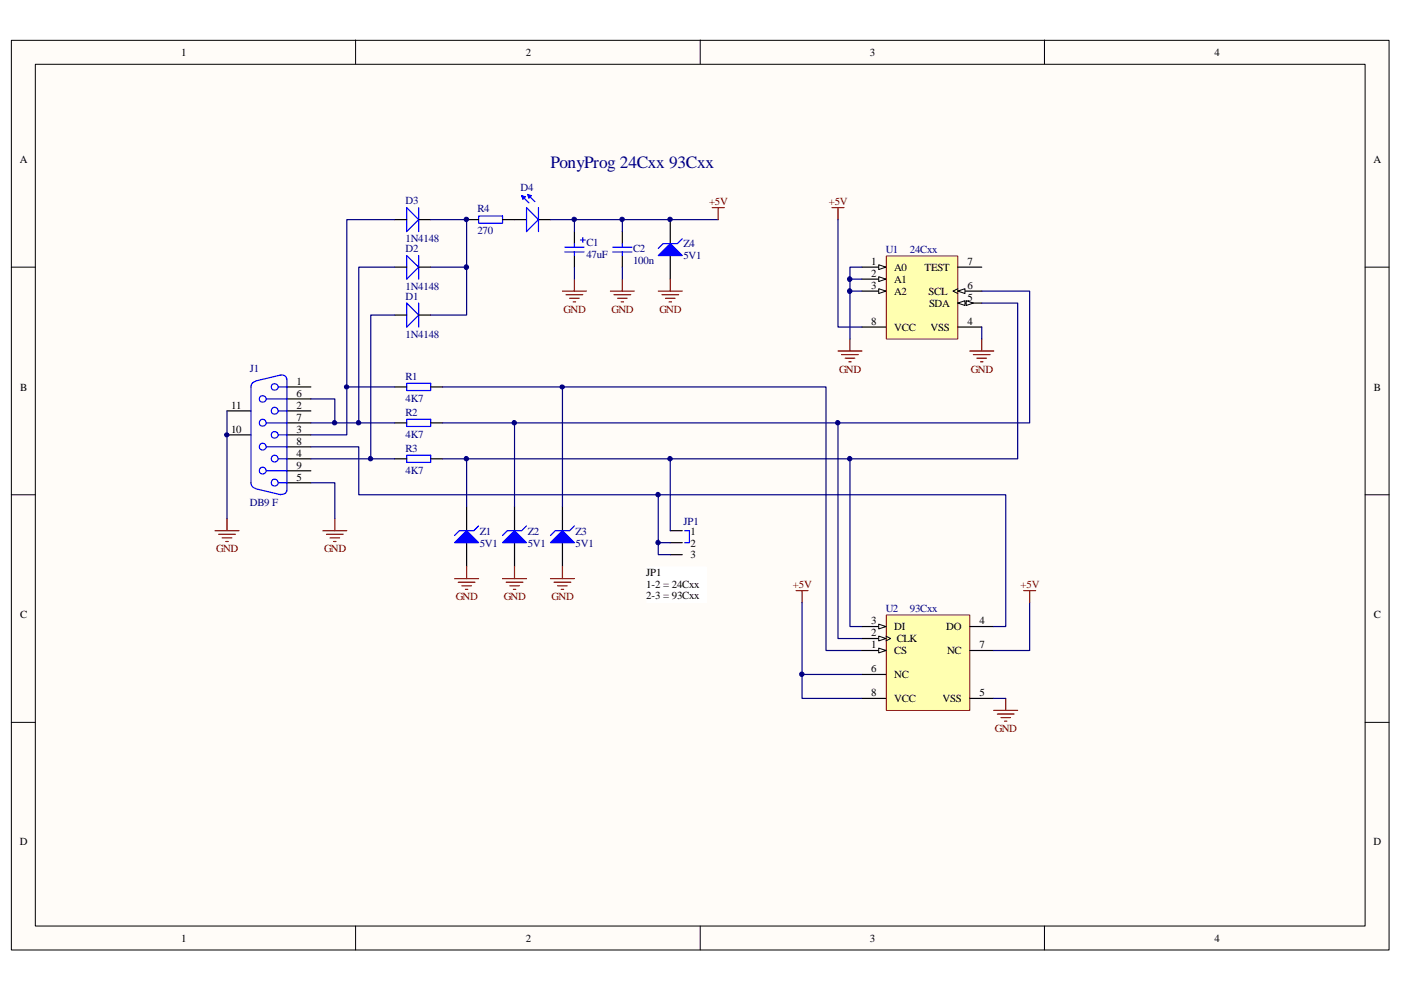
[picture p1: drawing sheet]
<svg xmlns="http://www.w3.org/2000/svg" width="297mm" height="210mm" viewBox="0 0 297 210" stroke-linecap="round" stroke-linejoin="round" font-family="sans-serif">
<path d="M2.5 8.6h292v192.8h-292z" fill="#fffcf8"/>
<path d="M2.4 8.6h292.1v192.8h-292.1z" fill="none" stroke="#000" stroke-width=".21"/>
<path d="M7.6 13.7h281.8v182.6h-281.8z" fill="#fffcf8"/>
<g fill="none" stroke="#000" stroke-width=".21">
<path d="M7.5 13.6h281.9v182.7h-281.9zM75.4 8.5v5M148.5 8.5v5M221.4 8.5v5M2.4 56.6h5.1M289.4 56.6h5.1M2.4 104.9h5.1M289.4 104.9h5.1M2.4 153.2h5.1M289.4 153.2h5.1M75.4 196.3v5.1M148.5 196.3v5.1"/>
<path d="M221.4 196.3v5.1"/>
</g>
<g fill="none" stroke="#00f" stroke-width=".25">
<path d="M59.4 79.6l.2-.1a.88 .88 0 0 1 1.1 .8M59.6 79.5l-5.4 1.3M54.1 80.9a1.18 1.18 0 0 0-.9 1.1v20.4a1.18 1.18 0 0 0 .9 1.1M56.5 84.6h4.3M56.5 89.7h4.3M56.5 94.7h4.3M56.5 99.8h4.3M59.1 87.1h1.7M59.1 82h1.7M59.1 92.2h1.7M59.1 97.3h1.7M60.8 80.3v23.8"/>
<path d="M54.2 103.6l5.4 1.3M59.1 102.4h1.7M60.7 104.1a.99 .99 0 0 1-1.3 .7"/>
<circle cx="55.7" cy="89.6" r=".74"/>
<circle cx="55.7" cy="99.8" r=".73"/>
<circle cx="55.7" cy="94.7" r=".73"/>
<circle cx="55.7" cy="84.6" r=".72"/>
<circle cx="58.2" cy="87.1" r=".74"/>
<circle cx="58.2" cy="97.2" r=".73"/>
<circle cx="58.2" cy="82.1" r=".72"/>
<circle cx="58.2" cy="92.2" r=".72"/>
<circle cx="58.2" cy="102.3" r=".74"/>
</g>
<g fill="none" stroke="#000" stroke-width=".25">
<path d="M48.1 87.1h5.1M48.1 92.2h5.1M60.8 82h5.1M60.8 87.1h5.1M60.8 92.2h5.1M60.8 97.3h5.1M60.8 84.6h5.1M60.8 89.7h5.1M60.8 94.7h5.1M60.8 99.8h5.1M60.8 102.4h5.1M98.9 107.4v5.1"/>
<path d="M98.9 115.1v5"/>
</g>
<path d="M48.1 87.1v22.9M65.9 84.6h5.1v5.1h-5.1M65.9 102.4h5.1v7.6" fill="none" stroke="#000080" stroke-width=".25"/>
<path d="M45.6 112.5h5.1M46.4 113.3h3.5M47.1 114h2M47.9 114.8h.5M48.1 110v2.5M68.4 112.5h5.1M69.2 113.3h3.6M70 114h2M70.7 114.8h.5M71 110v2.5" fill="none" stroke="#800000" stroke-width=".25"/>
<path d="M96.4 115.1l2.5-2.6 2.6 2.6z" fill="#00f"/>
<path d="M96.4 115.1l2.5-2.6 2.6 2.6zM101.5 111.5l-1 1h-3.1l-1 1" fill="none" stroke="#00f" stroke-width=".25"/>
<path d="M109.1 107.4v5.1M109.1 115.1v5" fill="none" stroke="#000" stroke-width=".25"/>
<path d="M106.5 115.1l2.6-2.6 2.5 2.6z" fill="#00f"/>
<path d="M106.5 115.1l2.6-2.6 2.5 2.6zM111.6 111.5l-1 1h-3l-1.1 1" fill="none" stroke="#00f" stroke-width=".25"/>
<path d="M119.2 107.4v5.1M119.2 115.1v5" fill="none" stroke="#000" stroke-width=".25"/>
<path d="M116.7 115.1l2.5-2.6 2.6 2.6z" fill="#00f"/>
<path d="M116.7 115.1l2.5-2.6 2.6 2.6zM121.8 111.5l-1 1h-3.1l-1 1" fill="none" stroke="#00f" stroke-width=".25"/>
<path d="M142.1 46.6v5M142.1 54.2v5" fill="none" stroke="#000" stroke-width=".25"/>
<path d="M139.6 54.2l2.5-2.6 2.5 2.6z" fill="#00f"/>
<g fill="none" stroke="#00f" stroke-width=".25">
<path d="M86.2 44l2.6 2.6-2.6 2.5zM86.2 54.2l2.6 2.4-2.6 2.6zM88.8 44v5.1M88.8 54.2v5M101.5 45.8h5v1.5h-5zM110.6 41.5l.8 .2-.5 .5zM110.6 41.5l1.5 1.5M111.1 41.7l-.2 .3M111.6 44l2.6 2.6-2.6 2.5zM111.9 41.2l.7 .3-.5 .5zM111.9 41.2l1.5 1.6M112.4 41.5l-.3 .2"/>
<path d="M114.2 44v5.1M119.8 53.4h4M119.8 52.4h4M121.8 51.6v.8M121.8 53.4v.8M123.1 50.9h1M123.6 50.4v1M129.9 53.4h4.1M129.9 52.4h4.1M131.9 51.6v.8M131.9 53.4v.8M139.6 54.2l2.5-2.6 2.5 2.6z"/>
<path d="M144.6 50.6l-1 1h-3l-1 1.1M86.2 64.3l2.6 2.5-2.6 2.5zM88.8 64.3v5M86.2 81.3h5.1v1.5h-5.1zM86.2 88.9h5.1v1.5h-5.1zM86.2 96.5h5.1v1.5h-5.1z"/>
</g>
<g fill="none" stroke="#000" stroke-width=".25">
<path d="M83.7 56.6h2.5M83.7 46.6h2.5M88.8 56.6h2.5M88.8 46.6h2.5M98.9 46.6h2.6M106.5 46.6h5.1M114.2 46.6h2.5M121.8 49.1v2.5M121.8 54.2v2.4M131.9 49.1v2.5M131.9 54.2v2.4M83.7 66.8h2.5"/>
<path d="M88.8 66.8h2.5M83.7 82h2.5M83.7 89.7h2.5M83.7 97.3h2.5M91.3 82h2.5M91.3 89.7h2.5M91.3 97.3h2.5"/>
</g>
<g fill="none" stroke="#000080" stroke-width=".25">
<path d="M83.7 46.6h-10.2v35.4M83.7 56.6h-7.6v33.1M91.3 46.6h7.6v20.2h-7.6M91.3 56.6h7.6M116.7 46.6h5.1M121.8 49.1v-2.5h10.1v2.5M121.8 56.6v2.6M131.9 56.6v2.6M131.9 46.6h20.4M83.7 66.8h-5.1v30.5M65.9 97.3h17.8M71 89.7h12.7"/>
<path d="M83.7 82h-10.2v10.2h-7.6M93.8 82h81.3v55.9h7.6M98.9 97.3v10.1M109.1 89.7v17.7M119.2 82v25.4"/>
</g>
<g fill="none" stroke="#800000" stroke-width=".25">
<path d="M121.8 59.2v2.5M131.9 59.2v2.5M142.1 59.2v2.5M151 44h2.5M152.3 44v2.6M119.2 61.7h5.1M120 62.5h3.6M120.8 63.2h2M121.5 64h.5M129.4 61.7h5.1M130.2 62.5h3.5M130.9 63.2h2.1"/>
<path d="M131.7 64h.5M139.6 61.7h5M140.3 62.5h3.6M141.1 63.2h2M141.9 64h.5M96.4 122.7h5.1M97.2 123.4h3.5M97.9 124.2h2M98.7 125h.5M98.9 120.1v2.6M106.5 122.7h5.1M107.3 123.4h3.6"/>
<path d="M108.1 124.2h2M108.8 125h.5M109.1 120.1v2.6M116.7 122.7h5.1M117.5 123.4h3.5M118.2 124.2h2.1M119 125h.5M119.2 120.1v2.6"/>
</g>
<path d="M188 54.4h15.1v17.5h-15.1z" fill="#ffffb0"/>
<path d="M187.9 54.3h15.2v17.6h-15.2z" fill="none" stroke="#800000" stroke-width=".21"/>
<path d="M182.7 56.6h5.1" fill="none" stroke="#000" stroke-width=".25"/>
<path d="M186.3 56.1l1.5 .5-1.5 .5z" fill="#fffcf8"/>
<path d="M186.3 56.1l1.5 .5-1.5 .5z" fill="none" stroke="#000" stroke-width=".21"/>
<path d="M203.1 64.3h5" fill="none" stroke="#000" stroke-width=".25"/>
<path d="M203.1 64.3l1.5-.5v1z" fill="#fffcf8"/>
<path d="M203.1 64.3l1.5-.5v1z" fill="none" stroke="#000" stroke-width=".21"/>
<path d="M204.8 63.8l1.6 .5-1.6 .5z" fill="#fffcf8"/>
<path d="M204.8 63.8l1.6 .5-1.6 .5z" fill="none" stroke="#000" stroke-width=".21"/>
<path d="M182.7 61.7h5.1" fill="none" stroke="#000" stroke-width=".25"/>
<path d="M186.3 61.2l1.5 .5-1.5 .5z" fill="#fffcf8"/>
<path d="M186.3 61.2l1.5 .5-1.5 .5z" fill="none" stroke="#000" stroke-width=".21"/>
<path d="M182.7 59.2h5.1" fill="none" stroke="#000" stroke-width=".25"/>
<path d="M186.3 58.7l1.5 .5-1.5 .5z" fill="#fffcf8"/>
<path d="M186.3 58.7l1.5 .5-1.5 .5zM203.1 61.2l-1 .5 1 .5" fill="none" stroke="#000" stroke-width=".21"/>
<path d="M203.1 56.6h5M203.1 69.3h5M203.1 61.7h5" fill="none" stroke="#000" stroke-width=".25"/>
<path d="M203.1 61.7l1.5-.5v1z" fill="#fffcf8"/>
<path d="M203.1 61.7l1.5-.5v1z" fill="none" stroke="#000" stroke-width=".21"/>
<path d="M182.7 69.3h5.1" fill="none" stroke="#000" stroke-width=".25"/>
<path d="M188 130.5h17.6v20.1h-17.6z" fill="#ffffb0"/>
<path d="M187.9 130.4h17.7v20.2h-17.7z" fill="none" stroke="#800000" stroke-width=".21"/>
<path d="M182.7 137.9h5.1" fill="none" stroke="#000" stroke-width=".25"/>
<path d="M186.3 137.4l1.5 .5-1.5 .5z" fill="#fffcf8"/>
<path d="M186.3 137.4l1.5 .5-1.5 .5z" fill="none" stroke="#000" stroke-width=".21"/>
<path d="M182.7 132.8h5.1M205.6 132.8h5.1" fill="none" stroke="#000" stroke-width=".25"/>
<path d="M186.3 132.3l1.5 .5-1.5 .5z" fill="#fffcf8"/>
<path d="M186.3 132.3l1.5 .5-1.5 .5zM187.8 134.9l1 .5-1 .5" fill="none" stroke="#000" stroke-width=".21"/>
<path d="M182.7 135.4h5.1M205.6 137.9h5.1M205.6 148.1h5.1" fill="none" stroke="#000" stroke-width=".25"/>
<path d="M186.3 134.9l1.5 .5-1.5 .5z" fill="#fffcf8"/>
<path d="M186.3 134.9l1.5 .5-1.5 .5z" fill="none" stroke="#000" stroke-width=".21"/>
<path d="M142.1 112.5h2.5M142.1 115.1h2.5M142.1 117.6h2.5M182.7 143h5.1M182.7 148.1h5.1" fill="none" stroke="#000" stroke-width=".25"/>
<g fill="none" stroke="#800000" stroke-width=".25">
<path d="M176.4 44h2.5M177.7 44v2.6M177.7 74.4h5M178.4 75.2h3.6M179.2 75.9h2M180 76.7h.5M180.2 71.9v2.5M205.6 74.4h5.1M206.4 75.2h3.5M207.1 75.9h2.1M207.9 76.7h.5M208.1 71.9v2.5"/>
<path d="M168.8 125.2h2.5M170 125.2v2.6M217 125.2h2.6M218.3 125.2v2.6M210.7 150.6h5.1M211.5 151.4h3.5M212.2 152.1h2M213 152.9h.5M213.2 148.1v2.5"/>
</g>
<g fill="none" stroke="#000080" stroke-width=".25">
<path d="M177.7 46.6v22.7h5M180.2 59.2h2.5M182.7 56.6h-2.5v15.3M180.2 61.7h2.5M208.1 61.7h10.2v28h-124.5M208.1 64.3h7.7v33h-122M208.1 69.3v2.6M65.9 94.7h10.2v10.2h137.1v27.9h-2.5M142.1 97.3v15.2M177.7 89.7v45.7h5M180.2 97.3v35.5h2.5M139.6 104.9v10.2h2.5"/>
<path d="M139.6 115.1v2.5h2.5M170 127.8v15.2h12.7M218.3 127.8v10.1h-7.6M170 143v5.1h12.7M210.7 148.1h2.5"/>
</g>
<path d="M145.2 112.5h1v2.6h-1" fill="none" stroke="#00f" stroke-width=".25"/>
<path d="M137.2 120.3h12.5v7.5h-12.5z" fill="#fff"/>
<path d="M137.1 120.2h12.6v7.6h-12.6z" fill="none" stroke="#fff" stroke-width=".21"/>
<circle cx="48.1" cy="92.2" r=".46" fill="#000080"/>
<circle cx="48.1" cy="92.2" r=".46" fill="none" stroke="#000080" stroke-width=".21"/>
<circle cx="70.9" cy="89.6" r=".48" fill="#000080"/>
<circle cx="70.9" cy="89.6" r=".48" fill="none" stroke="#000080" stroke-width=".21"/>
<circle cx="73.5" cy="82" r=".46" fill="#000080"/>
<circle cx="73.5" cy="82" r=".46" fill="none" stroke="#000080" stroke-width=".21"/>
<circle cx="76" cy="89.6" r=".48" fill="#000080"/>
<circle cx="76" cy="89.6" r=".48" fill="none" stroke="#000080" stroke-width=".21"/>
<circle cx="78.6" cy="97.3" r=".48" fill="#000080"/>
<circle cx="78.6" cy="97.3" r=".48" fill="none" stroke="#000080" stroke-width=".21"/>
<circle cx="98.9" cy="97.3" r=".48" fill="#000080"/>
<circle cx="98.9" cy="97.3" r=".48" fill="none" stroke="#000080" stroke-width=".21"/>
<circle cx="98.9" cy="56.6" r=".49" fill="#000080"/>
<circle cx="98.9" cy="56.6" r=".49" fill="none" stroke="#000080" stroke-width=".21"/>
<circle cx="98.9" cy="46.5" r=".48" fill="#000080"/>
<circle cx="98.9" cy="46.5" r=".48" fill="none" stroke="#000080" stroke-width=".21"/>
<circle cx="109" cy="89.6" r=".48" fill="#000080"/>
<circle cx="109" cy="89.6" r=".48" fill="none" stroke="#000080" stroke-width=".21"/>
<circle cx="119.2" cy="82" r=".46" fill="#000080"/>
<circle cx="119.2" cy="82" r=".46" fill="none" stroke="#000080" stroke-width=".21"/>
<circle cx="121.7" cy="46.5" r=".48" fill="#000080"/>
<circle cx="121.7" cy="46.5" r=".48" fill="none" stroke="#000080" stroke-width=".21"/>
<circle cx="131.9" cy="46.5" r=".48" fill="#000080"/>
<circle cx="131.9" cy="46.5" r=".48" fill="none" stroke="#000080" stroke-width=".21"/>
<circle cx="139.5" cy="115" r=".48" fill="#000080"/>
<circle cx="139.5" cy="115" r=".48" fill="none" stroke="#000080" stroke-width=".21"/>
<circle cx="139.5" cy="104.9" r=".48" fill="#000080"/>
<circle cx="139.5" cy="104.9" r=".48" fill="none" stroke="#000080" stroke-width=".21"/>
<circle cx="142.1" cy="97.3" r=".48" fill="#000080"/>
<circle cx="142.1" cy="97.3" r=".48" fill="none" stroke="#000080" stroke-width=".21"/>
<circle cx="142.1" cy="46.5" r=".48" fill="#000080"/>
<circle cx="142.1" cy="46.5" r=".48" fill="none" stroke="#000080" stroke-width=".21"/>
<circle cx="170" cy="143" r=".48" fill="#000080"/>
<circle cx="170" cy="143" r=".48" fill="none" stroke="#000080" stroke-width=".21"/>
<circle cx="177.6" cy="89.6" r=".48" fill="#000080"/>
<circle cx="177.6" cy="89.6" r=".48" fill="none" stroke="#000080" stroke-width=".21"/>
<circle cx="180.2" cy="97.3" r=".48" fill="#000080"/>
<circle cx="180.2" cy="97.3" r=".48" fill="none" stroke="#000080" stroke-width=".21"/>
<circle cx="180.1" cy="61.7" r=".49" fill="#000080"/>
<circle cx="180.1" cy="61.7" r=".49" fill="none" stroke="#000080" stroke-width=".21"/>
<circle cx="180.1" cy="59.2" r=".49" fill="#000080"/>
<circle cx="180.1" cy="59.2" r=".49" fill="none" stroke="#000080" stroke-width=".21"/>
<text font-size="3.7" fill="#000080" x="116.7" y="35.6">PonyProg 24Cxx 93Cxx</text>
<g font-size="2.3">
<text x="38.4" y="11.8">1</text>
<text x="111.5" y="11.8">2</text>
<text x="184.4" y="11.8">3</text>
<text x="257.5" y="11.8">4</text>
<text x="4.2" y="34.5">A</text>
<text x="291.2" y="34.5">A</text>
<text x="184.7" y="56.2">1</text>
<text x="184.7" y="58.8">2</text>
<text x="189.6" y="57.5">A0</text>
<text x="196" y="57.5">TEST</text>
<text x="205.1" y="56.2">7</text>
<text x="184.7" y="61.3">3</text>
<text x="189.6" y="62.6">A2</text>
<text x="189.6" y="60">A1</text>
<text x="196.9" y="62.6">SCL</text>
<text x="197" y="65.1">SDA</text>
<text x="205.1" y="61.3">6</text>
<text x="205.1" y="63.8">5</text>
<text x="184.7" y="68.9">8</text>
<text x="189.6" y="70.2">VCC</text>
<text x="197.3" y="70.2">VSS</text>
<text x="205.1" y="68.9">4</text>
<text x="4.3" y="82.8">B</text>
<text x="62.9" y="81.6">1</text>
<text x="291.3" y="82.8">B</text>
<text x="49" y="86.7">11</text>
<text x="62.9" y="86.7">2</text>
<text x="62.9" y="84.2">6</text>
<text x="62.9" y="89.2">7</text>
<text x="49" y="91.8">10</text>
<text x="62.9" y="91.8">3</text>
<text x="62.9" y="94.3">8</text>
<text x="62.9" y="96.9">4</text>
<text x="62.9" y="101.9">5</text>
<text x="62.9" y="99.4">9</text>
<text x="146.4" y="113.4">1</text>
<text x="146.4" y="115.9">2</text>
<text x="146.4" y="118.4">3</text>
<text x="137" y="122.2">JP1</text>
<text x="137" y="124.6">1-2 = 24Cxx</text>
<text x="4.3" y="131.1">C</text>
<text x="137" y="127.1">2-3 = 93Cxx</text>
<text x="291.3" y="131.1">C</text>
<text x="184.7" y="137.4">1</text>
<text x="184.7" y="132.3">3</text>
<text x="184.7" y="134.9">2</text>
<text x="189.6" y="133.6">DI</text>
<text x="190.1" y="136.1">CLK</text>
<text x="200.6" y="133.6">DO</text>
<text x="207.6" y="132.3">4</text>
<text x="207.6" y="137.4">7</text>
<text x="184.7" y="142.5">6</text>
<text x="189.6" y="138.7">CS</text>
<text x="189.6" y="143.8">NC</text>
<text x="200.8" y="138.7">NC</text>
<text x="184.7" y="147.6">8</text>
<text x="189.6" y="148.8">VCC</text>
<text x="199.9" y="148.8">VSS</text>
<text x="207.6" y="147.6">5</text>
<text x="4.2" y="179.2">D</text>
<text x="291.2" y="179.2">D</text>
<text x="38.4" y="199.6">1</text>
<text x="111.5" y="199.6">2</text>
<text x="184.4" y="199.6">3</text>
<text x="257.5" y="199.6">4</text>
</g>
<g font-size="2.3" fill="#000080">
<text x="110.4" y="40.5">D4</text>
<text x="86" y="43.3">D3</text>
<text x="101.2" y="45">R4</text>
<text x="86" y="53.4">D2</text>
<text x="86" y="51.4">1N4148</text>
<text x="101.2" y="49.6">270</text>
<text x="124.3" y="52.2">C1</text>
<text x="134.2" y="53.4">C2</text>
<text x="144.9" y="52.4">Z4</text>
<text x="187.8" y="53.7">U1</text>
<text x="192.9" y="53.7">24Cxx</text>
<text x="124.3" y="54.7">47uF</text>
<text x="134.2" y="56">100n</text>
<text x="144.9" y="54.9">5V1</text>
<text x="86" y="63.6">D1</text>
<text x="86" y="61.6">1N4148</text>
<text x="86" y="71.7">1N4148</text>
<text x="53" y="78.8">J1</text>
<text x="86" y="80.6">R1</text>
<text x="86" y="85.2">4K7</text>
<text x="86" y="88.2">R2</text>
<text x="86" y="92.8">4K7</text>
<text x="86" y="95.8">R3</text>
<text x="86" y="100.4">4K7</text>
<text x="53" y="107.3">DB9 F</text>
<text x="101.7" y="113.4">Z1</text>
<text x="111.9" y="113.4">Z2</text>
<text x="122" y="113.4">Z3</text>
<text x="144.9" y="111.3">JP1</text>
<text x="101.7" y="115.9">5V1</text>
<text x="111.9" y="115.9">5V1</text>
<text x="122" y="115.9">5V1</text>
<text x="187.8" y="129.8">U2</text>
<text x="192.9" y="129.8">93Cxx</text>
</g>
<g font-size="2.3" fill="#800000">
<text x="150.3" y="43.5">+5V</text>
<text x="175.7" y="43.5">+5V</text>
<text x="119.5" y="66.3">GND</text>
<text x="129.7" y="66.3">GND</text>
<text x="139.8" y="66.3">GND</text>
<text x="177.9" y="79">GND</text>
<text x="205.9" y="79">GND</text>
<text x="45.8" y="117.1">GND</text>
<text x="68.7" y="117.1">GND</text>
<text x="168.1" y="124.7">+5V</text>
<text x="216.4" y="124.7">+5V</text>
<text x="96.6" y="127.3">GND</text>
<text x="106.8" y="127.3">GND</text>
<text x="117" y="127.3">GND</text>
<text x="210.9" y="155.1">GND</text>
</g>
</svg>
